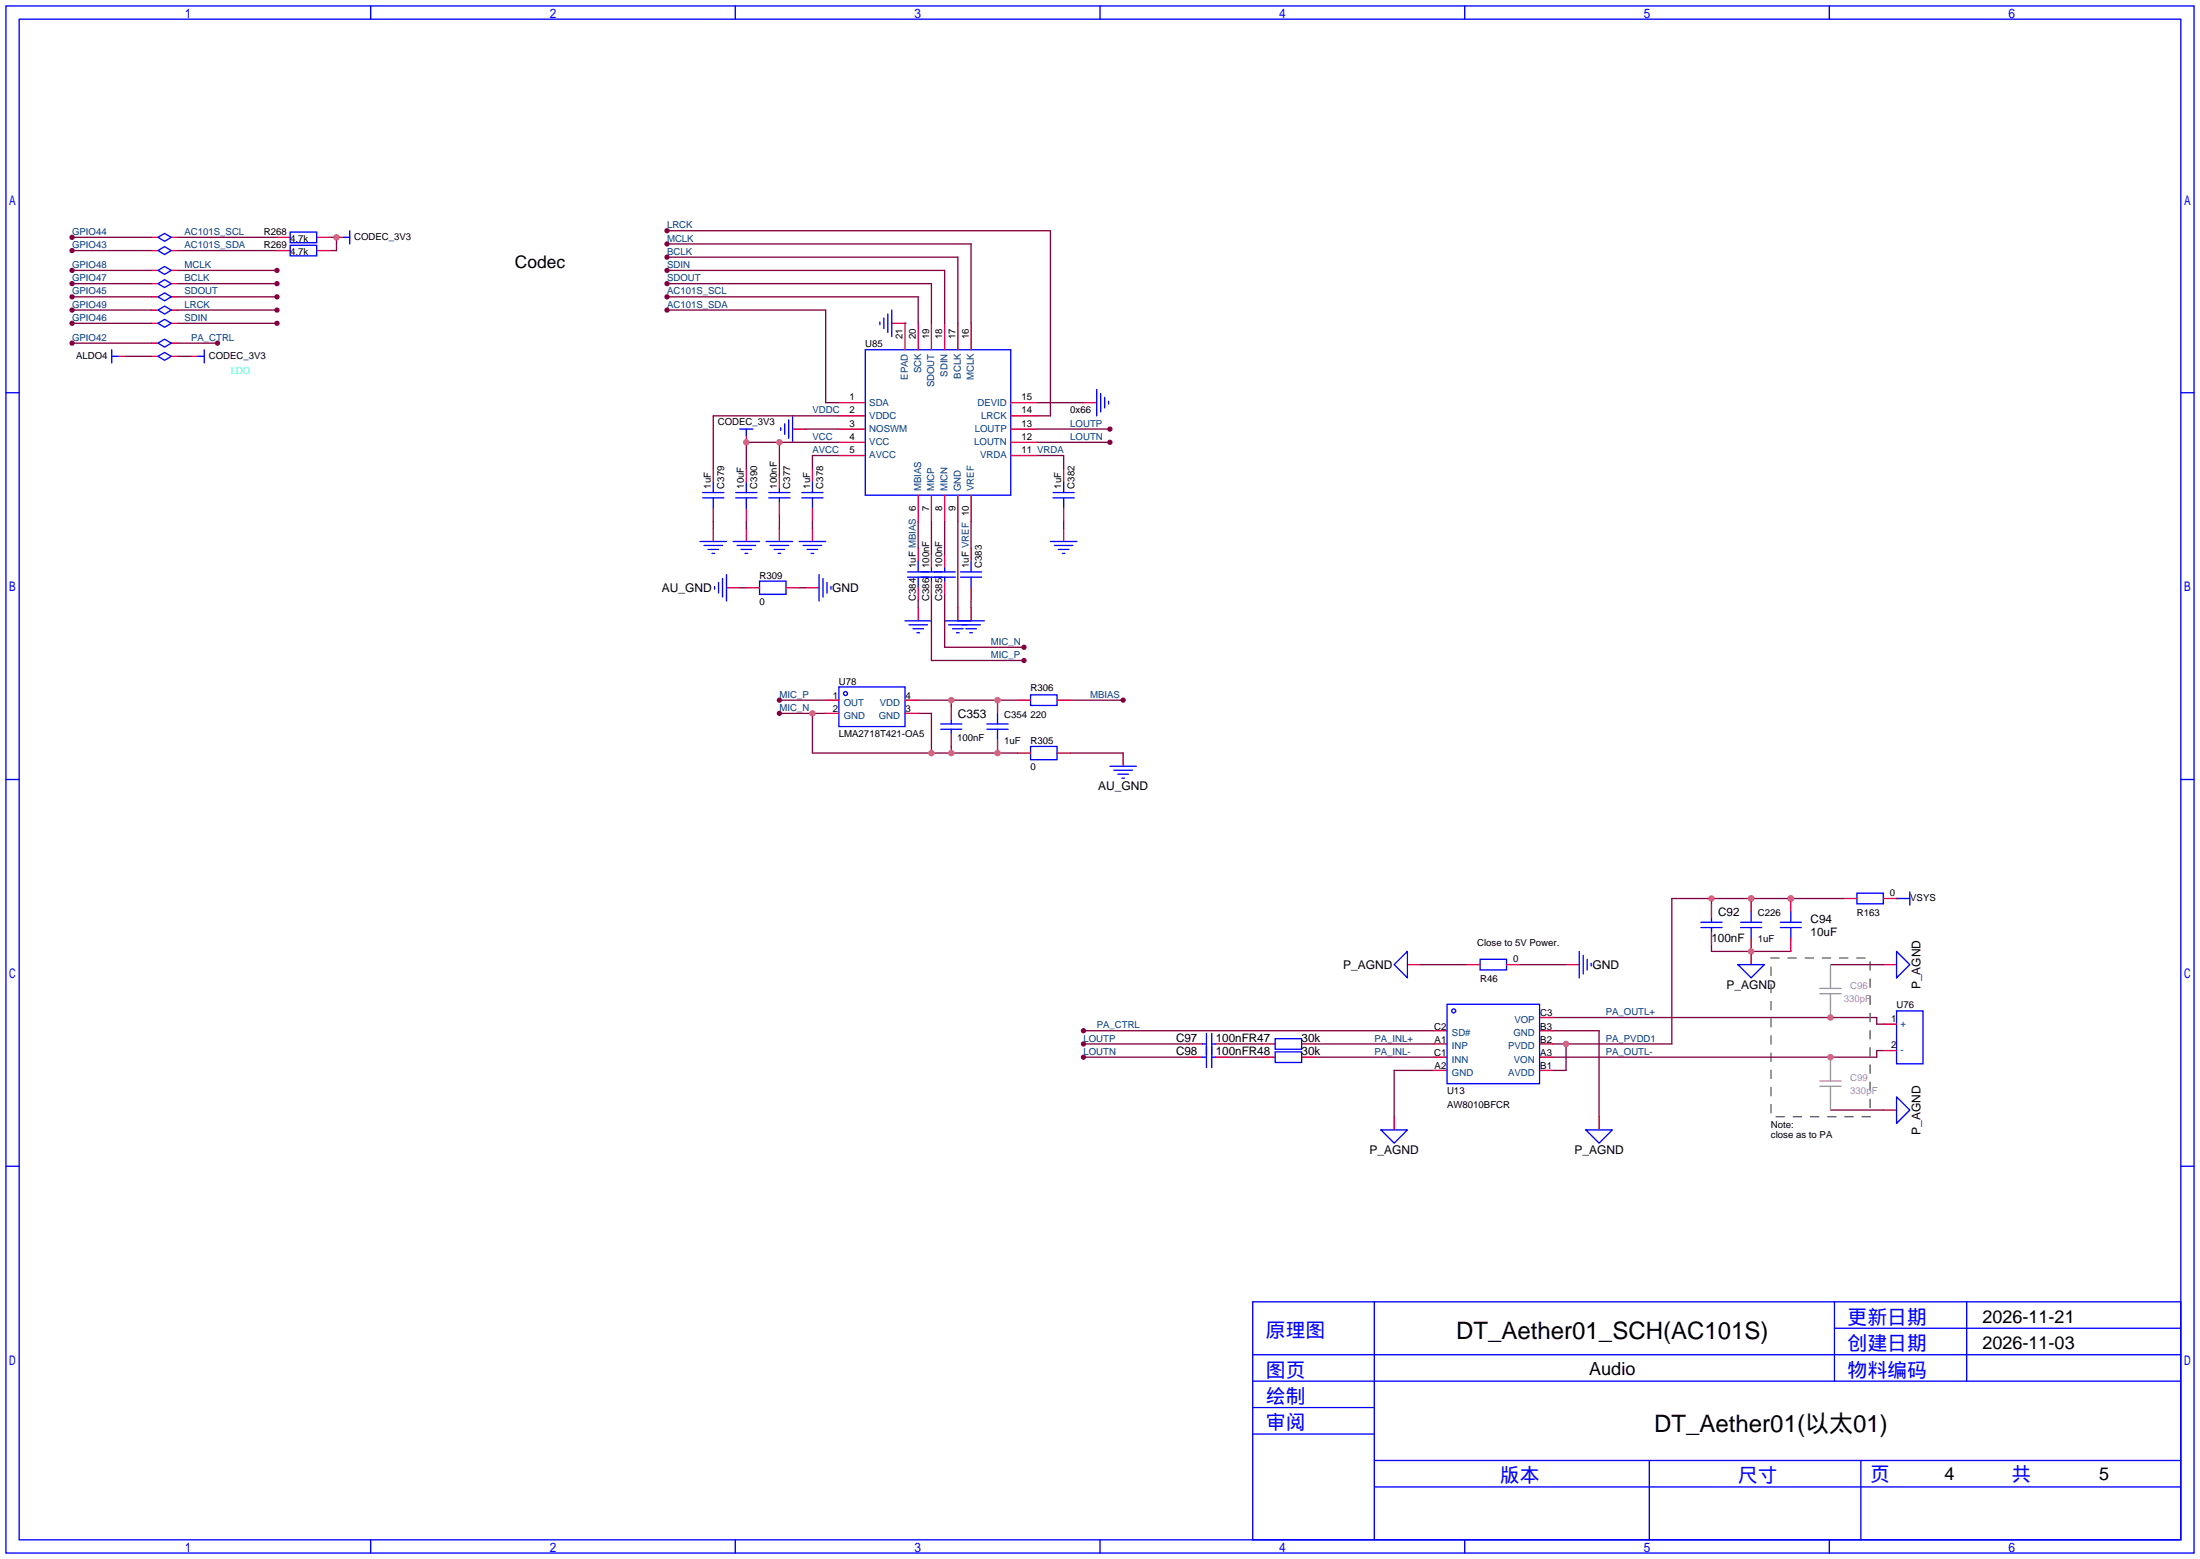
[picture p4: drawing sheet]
<svg xmlns="http://www.w3.org/2000/svg" width="423mm" height="299mm" viewBox="0 0 423 299" stroke-linecap="round" stroke-linejoin="round" font-family="sans-serif">
<g fill="none" stroke="#00f" stroke-width=".25">
<path d="M1.1 1.1h420.4v297.2h-420.4zM3.7 3.7h415.3v292.1h-415.3zM71.2 1.1v2.6M141.3 1.1v2.6M211.3 1.1v2.6M281.4 1.1v2.6M351.5 1.1v2.6M171.3 59.6v5M1.1 75.4h2.6M152.3 79.9v5.1M166.2 67.2h28v27.9h-28zM169 61.8v.6"/>
<path d="M169.8 61.1v2M170.6 60.3v3.6M210.7 74.8v5.1M211.5 75.6v3.5M212.2 76.3v2.1M213 77.1v.5M419 75.4h2.5M150 82.2v.5M150.7 81.4v2M151.5 80.6v3.6M134.5 104h5.1M135.3 104.8h3.5"/>
<path d="M136 105.5h2M136.8 106.3h.5M140.8 104h5.1M141.6 104.8h3.6M142.4 105.5h2M143.1 106.3h.5M147.2 104h5.1M148 104.8h3.5M148.7 105.5h2M149.5 106.3h.5M153.5 104h5.1M154.3 104.8h3.6"/>
<path d="M155.1 105.5h2M155.8 106.3h.5M173.9 119.3h5M181.5 119.3h7.6M201.8 104h5.1M202.6 104.8h3.5M203.3 105.5h2.1M204.1 106.3h.5M174.6 120h3.6M175.4 120.8h2M176.1 121.5h.6M182.2 120h6.1"/>
<path d="M183 120.8h2M183.8 121.5h.5M185.5 120.8h2.1M186.3 121.5h.5M1.1 149.7h2.6M213.2 147.2h5.1M214 148h3.6M214.8 148.7h2M215.5 149.5h.5M419 149.7h2.5M364.4 172.6h2.5M366.9 171.3v2.6"/>
<path d="M1.1 224h2.6M419 224h2.5M240.7 250.1h178.3v45.7h-178.3zM264 250.1v45.7M352.4 250.1v15.2M352.4 255.1h66.6M377.8 250.1v15.2M240.7 270.4h23.3M240.7 265.3h178.3M240.7 275.5h23.3M240.7 260.2h178.3M71.2 295.8v2.5"/>
<path d="M141.3 295.8v2.5M211.3 295.8v2.5M264 285.6h155M264 280.5h155M281.4 295.8v2.5M316.9 280.5v15.3M351.5 295.8v2.5M357.5 280.5v15.3"/>
</g>
<g fill="none" stroke="#f00" stroke-width=".25">
<path d="M161.2 77.3h5M161.2 79.9h5M171.3 62.1h2.6v5.1M176.4 62.1v5.1M178.9 62.1v5.1M181.5 62.1v5.1M184 62.1v5.1M186.6 62.1v5.1M194.2 77.3h5.1M194.2 79.9h5.1M208.2 77.3h2.5M152.3 82.4h2.5"/>
<path d="M161.2 82.4h5M161.2 85h5M161.2 87.5h5M176.4 95.1v5.1M178.9 95.1v5.1M181.5 95.1v5.1M184 95.1v5.1M186.6 95.1v5.1M194.2 82.4h5.1M194.2 85h5.1M194.2 87.5h5.1M137 101.5v2.5"/>
<path d="M143.4 101.5v2.5M149.7 101.5v2.5M156.1 101.5v2.5M176.4 116.7v2.6M184 116.7v2.6M186.6 116.7v2.6M204.3 101.5v2.5M215.8 144.7v2.5M364.4 172.6h.1"/>
</g>
<path d="M199.3 82.4h13.9" fill="none" stroke="#800040" stroke-width=".25"/>
<circle cx="213.2" cy="82.4" r=".51" fill="#800040"/>
<path d="M199.3 85h13.9" fill="none" stroke="#800040" stroke-width=".25"/>
<circle cx="213.2" cy="85" r=".51" fill="#800040"/>
<path d="M143.4 83.7v1.3" fill="none" stroke="#f00" stroke-width=".25"/>
<path d="M142.1 82.4h2.6M143.4 82.4v1.3" fill="none" stroke="#00f" stroke-width=".25"/>
<path d="M205.6 134.5h10.2" fill="none" stroke="#800040" stroke-width=".25"/>
<circle cx="215.8" cy="134.5" r=".51" fill="#800040"/>
<path d="M270.4 185.3h2.5M300.9 185.3h2.5" fill="none" stroke="#f00" stroke-width=".25"/>
<path d="M267.8 185.3l2.6-2.5v5zM303.4 182.8v5M304.2 183.5v3.6M304.9 184.3v2M305.7 185v.5" fill="none" stroke="#00f" stroke-width=".25"/>
<path d="M149.7 134.5h8.9M272.9 185.3h8.9M292 185.3h8.9" fill="none" stroke="#800040" stroke-width=".25"/>
<circle cx="149.7" cy="134.5" r=".51" fill="#800040"/>
<g fill="none" stroke="#f00" stroke-width=".25">
<path d="M29.1 45.6h1.3M29.1 48.1h1.3M29.1 51.9h1.3M29.1 54.5h1.3M29.1 57h1.3M29.1 59.6h1.3M32.9 45.6h1.3M32.9 48.1h1.3M32.9 51.9h1.3M32.9 54.5h1.3M32.9 57h1.3M32.9 59.6h1.3"/>
<path d="M29.1 62.1h1.3M32.9 62.1h1.3M139.6 112.9h2.5M154.8 112.9h2.6"/>
</g>
<g fill="none" stroke="#00f" stroke-width=".25">
<path d="M30.4 45.6l1.2-.8 1.3 .8-1.3 .8zM30.4 48.1l1.2-.7 1.3 .7-1.3 .8zM30.4 51.9l1.2-.7 1.3 .7-1.3 .8zM30.4 54.5l1.2-.8 1.3 .8-1.3 .7zM30.4 57l1.2-.7 1.3 .7-1.3 .8zM30.4 59.6l1.2-.8 1.3 .8-1.3 .7zM30.4 62.1l1.2-.8 1.3 .8-1.3 .8zM137.3 112.6v.6M138 111.9v2M138.8 111.1v3.6M139.6 110.4v5M157.4 110.4v5"/>
<path d="M158.1 111.1v3.6M158.9 111.9v2M159.6 112.6v.6"/>
</g>
<path d="M34.2 51.9h19M142.1 112.9h1.3M153.5 112.9h1.3" fill="none" stroke="#800040" stroke-width=".25"/>
<circle cx="53.2" cy="51.9" r=".51" fill="#800040"/>
<path d="M34.2 54.5h19" fill="none" stroke="#800040" stroke-width=".25"/>
<circle cx="53.2" cy="54.5" r=".51" fill="#800040"/>
<path d="M34.2 57h19" fill="none" stroke="#800040" stroke-width=".25"/>
<circle cx="53.2" cy="57" r=".51" fill="#800040"/>
<path d="M34.2 59.6h19" fill="none" stroke="#800040" stroke-width=".25"/>
<circle cx="53.2" cy="59.6" r=".51" fill="#800040"/>
<path d="M34.2 62.1h19" fill="none" stroke="#800040" stroke-width=".25"/>
<circle cx="53.2" cy="62.1" r=".51" fill="#800040"/>
<path d="M13.8 51.9h15.3" fill="none" stroke="#800040" stroke-width=".25"/>
<circle cx="13.8" cy="51.9" r=".51" fill="#800040"/>
<path d="M13.8 54.5h15.3" fill="none" stroke="#800040" stroke-width=".25"/>
<circle cx="13.8" cy="54.5" r=".51" fill="#800040"/>
<path d="M13.8 57h15.3" fill="none" stroke="#800040" stroke-width=".25"/>
<circle cx="13.8" cy="57" r=".51" fill="#800040"/>
<path d="M13.8 59.6h15.3" fill="none" stroke="#800040" stroke-width=".25"/>
<circle cx="13.8" cy="59.6" r=".51" fill="#800040"/>
<path d="M13.8 62.1h15.3" fill="none" stroke="#800040" stroke-width=".25"/>
<circle cx="13.8" cy="62.1" r=".51" fill="#800040"/>
<path d="M13.8 45.6h15.3" fill="none" stroke="#800040" stroke-width=".25"/>
<circle cx="13.8" cy="45.6" r=".51" fill="#800040"/>
<path d="M13.8 48.1h15.3" fill="none" stroke="#800040" stroke-width=".25"/>
<circle cx="13.8" cy="48.1" r=".51" fill="#800040"/>
<path d="M356.7 171.6h5.1v2h-5.1zM284.4 184.3h5v2h-5z" fill="none" stroke="#00f" stroke-width=".25"/>
<path d="M354.2 172.6h2.5M361.8 172.6h2.6M281.8 185.3h2.6M289.4 185.3h2.6" fill="none" stroke="#f00" stroke-width=".25"/>
<path d="M208.2 203.1h20.3" fill="none" stroke="#800040" stroke-width=".25"/>
<circle cx="208.2" cy="203.1" r=".51" fill="#800040"/>
<path d="M208.2 200.5h20.3" fill="none" stroke="#800040" stroke-width=".25"/>
<circle cx="208.2" cy="200.5" r=".51" fill="#800040"/>
<path d="M336.4 182.8v2.5M361.8 185.3h2.6M307.2 214.5v2.5" fill="none" stroke="#f00" stroke-width=".25"/>
<path d="M333.9 185.3h5.1l-2.6 2.5zM364.4 182.8l2.5 2.5-2.5 2.5zM304.7 217h5.1l-2.6 2.6z" fill="none" stroke="#00f" stroke-width=".25"/>
<path d="M208.2 198h67.3M298.3 198h8.9v16.5M298.3 195.5h62.3v1.2h1.2M328.8 181.5v1.3h15.2M236.1 200.5h6.3" fill="none" stroke="#800040" stroke-width=".25"/>
<circle cx="208.2" cy="198" r=".51" fill="#800040"/>
<path d="M328.8 172.6v1.3M354.2 172.6h-33v27.9h-22.9M236.1 203.1h6.3M252.6 203.1h22.9M252.6 200.5h22.9M275.5 205.6h-7.7v8.9M300.9 200.5v5.1h-2.6" fill="none" stroke="#800040" stroke-width=".25"/>
<path d="M340.2 184h19.1v30.5h-19.1z" fill="none" stroke="#666" stroke-width=".25" stroke-dasharray="1.5 1.8"/>
<path d="M141.4 95.6h4M141.4 94.6h4M143.4 92.6v2M143.4 95.6v2.1M265.3 217h5.1l-2.6 2.6z" fill="none" stroke="#00f" stroke-width=".25"/>
<path d="M143.4 90v2.6M143.4 97.7v2.5M267.8 214.5v2.5" fill="none" stroke="#f00" stroke-width=".25"/>
<g fill="#f0f">
<circle cx="336.4" cy="172.6" r=".63"/>
<circle cx="344" cy="172.6" r=".63"/>
<circle cx="328.8" cy="172.6" r=".63"/>
<circle cx="300.9" cy="200.5" r=".63"/>
</g>
<path d="M34.2 65.9h7.6M351.7 185.3h10.1M351.7 213.2h10.1M361.8 201.8h-1.2v1.3h-62.3" fill="none" stroke="#800040" stroke-width=".25"/>
<g fill="none" stroke="#f00" stroke-width=".25">
<path d="M29.1 68.5h1.3M29.1 65.9h1.3M32.9 68.5h1.3M32.9 65.9h1.3M275.5 198h2.5M295.8 198h2.5M295.8 195.5h2.5M275.5 200.5h2.5M275.5 203.1h2.5M275.5 205.6h2.5M295.8 200.5h2.5M295.8 203.1h2.5"/>
<path d="M295.8 205.6h2.5M361.8 213.2h2.6"/>
</g>
<g fill="none" stroke="#00f" stroke-width=".25">
<path d="M30.4 68.5l1.2-.8 1.3 .8-1.3 .7zM30.4 65.9l1.2-.7 1.3 .7-1.3 .8zM278 192.9h17.8v15.3h-17.8zM364.4 210.7l2.5 2.5-2.5 2.6z"/>
<circle cx="279.3" cy="194.2" r=".38"/>
</g>
<circle cx="41.8" cy="65.9" r=".51" fill="#800040"/>
<path d="M13.8 65.9h15.3" fill="none" stroke="#800040" stroke-width=".25"/>
<circle cx="13.8" cy="65.9" r=".51" fill="#800040"/>
<path d="M64.6 45.6h1.3M22.7 68.5h1.3M36.7 68.5h1.3" fill="none" stroke="#f00" stroke-width=".25"/>
<path d="M65.9 45.6h1.3M67.2 44.3v2.6M21.5 68.5h1.2M21.5 67.2v2.5M38 68.5h1.2M39.2 67.2v2.5" fill="none" stroke="#00f" stroke-width=".25"/>
<path d="M63.4 45.6h1.2v2.5h-1.2" fill="none" stroke="#800040" stroke-width=".25"/>
<circle cx="64.6" cy="45.6" r=".63" fill="#f0f"/>
<path d="M364.4 172.6h.1" fill="none" stroke="#800040" stroke-width=".25"/>
<g fill="none" stroke="#00f" stroke-width=".25">
<path d="M135 94.6h4.1M135 95.6h4.1M137 92.6v2M137 95.6v2.1M154.1 94.6h4M154.1 95.6h4M156.1 92.6v2M156.1 95.6v2.1M202.3 94.6h4.1M202.3 95.6h4.1M204.3 92.6v2M204.3 95.6v2.1"/>
<path d="M174.4 109.9h4M174.4 110.9h4M176.4 107.8v2.1M176.4 110.9v2M184.5 109.9h4.1M184.5 110.9h4.1M186.6 107.8v2.1M186.6 110.9v2M189.6 139.1h4.1M191.6 137v2.1M189.6 140.1h4.1M191.6 140.1v2"/>
<path d="M334.4 177.2h4.1"/>
</g>
<g fill="none" stroke="#f00" stroke-width=".25">
<path d="M137 90v2.6M137 97.7v2.5M156.1 90v2.6M156.1 97.7v2.5M204.3 90v2.6M204.3 97.7v2.5M176.4 105.3v2.5M176.4 112.9v2.5M186.6 105.3v2.5M186.6 112.9v2.5M191.6 134.5v2.5M191.6 142.1v2.6"/>
<path d="M336.4 172.6v2.5"/>
</g>
<circle cx="336.4" cy="172.6" r=".63" fill="#f0f"/>
<path d="M334.4 178.2h4.1M336.4 178.2v2" fill="none" stroke="#00f" stroke-width=".25"/>
<path d="M336.4 180.2v2.6" fill="none" stroke="#f00" stroke-width=".25"/>
<circle cx="336.4" cy="182.8" r=".63" fill="#f0f"/>
<g fill="none" stroke="#00f" stroke-width=".25">
<path d="M147.7 95.6h4.1M147.7 94.6h4.1M149.7 93.9v.7M149.7 95.6v.8M145.9 111.6h5.1v2.6h-5.1zM176.9 110.9h6.6M176.9 109.9h6.6M178.9 109.1v.8M178.9 110.9v.7M181.5 109.1v.8M181.5 110.9v.7M180.7 139.1h4.1"/>
<path d="M182.8 138.3v.8M180.7 140.1h4.1M182.8 140.1v.7M198 143.4h5.1v2.5h-5.1zM326.8 177.2h4M326.8 178.2h4M328.8 176.4v.8M328.8 178.2v.7M336.4 175.1v2.1M231.8 198.5v6.6M232.8 198.5v6.6M245 199.5h5.1v2h-5.1z"/>
<path d="M231 200.5h.8M231 203.1h.8M232.8 200.5h.8M232.8 203.1h.8M245 202.1h5.1v2h-5.1z"/>
</g>
<g fill="none" stroke="#f00" stroke-width=".25">
<path d="M149.7 91.3v2.6M149.7 96.4v2.5M143.4 112.9h2.5M151 112.9h2.5M178.9 106.6v2.5M178.9 111.6v2.6M181.5 106.6v2.5M181.5 111.6v2.6M182.8 135.8v2.5M182.8 140.8v2.6M195.5 144.7h2.5M203.1 144.7h2.5"/>
<path d="M328.8 173.9v2.5M328.8 178.9v2.6M228.5 200.5h2.5M228.5 203.1h2.5M233.6 200.5h2.5M233.6 203.1h2.5M242.4 200.5h2.6M242.4 203.1h2.6M250.1 200.5h2.5M250.1 203.1h2.5"/>
</g>
<path d="M349.6 189.9h4.1M349.6 190.9h4.1M351.7 185.3v2.5M351.7 190.9v4.6" fill="none" stroke="#999" stroke-width=".25"/>
<circle cx="351.7" cy="195.5" r=".63" fill="#f0f"/>
<path d="M351.7 187.8v2.1M349.6 207.6h4.1M351.7 203.1v2.5" fill="none" stroke="#999" stroke-width=".25"/>
<circle cx="351.7" cy="203.1" r=".63" fill="#f0f"/>
<path d="M349.6 208.7h4.1M351.7 205.6v2M351.7 208.7v4.5" fill="none" stroke="#999" stroke-width=".25"/>
<path d="M34.2 45.6h19M34.2 48.1h19M24 68.5h5.1M34.2 68.5h2.5" fill="none" stroke="#800040" stroke-width=".25"/>
<path d="M53.2 45.6h2.6M53.2 48.1h2.6M60.8 45.6h2.6M60.8 48.1h2.6M344 172.6v2.5" fill="none" stroke="#f00" stroke-width=".25"/>
<path d="M55.8 44.6h5v2h-5zM55.8 47.1h5v2h-5zM342 177.2h4.1" fill="none" stroke="#00f" stroke-width=".25"/>
<circle cx="344" cy="172.6" r=".63" fill="#f0f"/>
<path d="M342 178.2h4.1M344 175.1v2.1M344 178.2v2M364.4 194.2h5v10.1h-5z" fill="none" stroke="#00f" stroke-width=".25"/>
<path d="M344 180.2v2.6M361.8 196.7h2.6M361.8 201.8h2.6" fill="none" stroke="#f00" stroke-width=".25"/>
<path d="M149.7 137h8.9M156.1 137v7.7h39.4M176.4 137h2.5v7.7M182.8 143.4v1.3" fill="none" stroke="#800040" stroke-width=".25"/>
<g fill="#f0f">
<circle cx="156.1" cy="137" r=".63"/>
<circle cx="178.9" cy="144.7" r=".63"/>
<circle cx="182.8" cy="144.7" r=".63"/>
<circle cx="191.6" cy="144.7" r=".63"/>
</g>
<circle cx="149.7" cy="137" r=".51" fill="#800040"/>
<path d="M176.4 134.5h19.1M182.8 134.5v1.3" fill="none" stroke="#800040" stroke-width=".25"/>
<g fill="#f0f">
<circle cx="182.8" cy="134.5" r=".63"/>
<circle cx="191.6" cy="134.5" r=".63"/>
</g>
<g fill="none" stroke="#00f" stroke-width=".25">
<path d="M161.2 132h12.7v7.6h-12.7zM198 133.5h5.1v2h-5.1z"/>
<circle cx="162.4" cy="133.2" r=".38"/>
</g>
<path d="M158.6 134.5h2.6M158.6 137h2.6M173.9 134.5h2.5M173.9 137h2.5M195.5 134.5h2.5M203.1 134.5h2.5" fill="none" stroke="#f00" stroke-width=".25"/>
<path d="M149.7 85v6.3M161.2 87.5h-5.1v2.5M161.2 85h-17.8v5M199.3 87.5h5v2.5M176.4 100.2v5.1M186.6 100.2v5.1M205.6 144.7h10.2" fill="none" stroke="#800040" stroke-width=".25"/>
<g fill="#f0f">
<circle cx="149.7" cy="85" r=".63"/>
<circle cx="143.4" cy="85" r=".63"/>
</g>
<path d="M128.1 59.6h30.5v17.7h2.6M161.2 79.9h-24.2v10.1M149.7 98.9v2.6M137 100.2v1.3M143.4 100.2v1.3M156.1 100.2v1.3M176.4 115.4v1.3M186.6 115.4v1.3M204.3 100.2v1.3" fill="none" stroke="#800040" stroke-width=".25"/>
<circle cx="128.1" cy="59.6" r=".51" fill="#800040"/>
<path d="M128.1 57h48.3v5.1M173.9 62.1h.1" fill="none" stroke="#800040" stroke-width=".25"/>
<circle cx="128.1" cy="57" r=".51" fill="#800040"/>
<path d="M128.1 54.5h50.8v7.6" fill="none" stroke="#800040" stroke-width=".25"/>
<circle cx="128.1" cy="54.5" r=".51" fill="#800040"/>
<path d="M128.1 51.9h53.4v10.2" fill="none" stroke="#800040" stroke-width=".25"/>
<circle cx="128.1" cy="51.9" r=".51" fill="#800040"/>
<path d="M128.1 49.4h55.9v12.7" fill="none" stroke="#800040" stroke-width=".25"/>
<circle cx="128.1" cy="49.4" r=".51" fill="#800040"/>
<path d="M128.1 46.9h58.5v15.2" fill="none" stroke="#800040" stroke-width=".25"/>
<circle cx="128.1" cy="46.9" r=".51" fill="#800040"/>
<path d="M128.1 44.3h73.7v35.6h-2.5M199.3 77.3h8.9" fill="none" stroke="#800040" stroke-width=".25"/>
<circle cx="128.1" cy="44.3" r=".51" fill="#800040"/>
<path d="M178.9 100.2v6.4M181.5 100.2v6.4M181.5 114.2v10.1h15.2M184 100.2v16.5" fill="none" stroke="#800040" stroke-width=".25"/>
<circle cx="196.7" cy="124.3" r=".51" fill="#800040"/>
<path d="M178.9 114.2v12.7h17.8" fill="none" stroke="#800040" stroke-width=".25"/>
<circle cx="196.7" cy="126.9" r=".51" fill="#800040"/>
<path d="M154.8 82.4h6.4" fill="none" stroke="#800040" stroke-width=".25"/>
<g font-size="4.6">
<text x="279.7" y="257.2">DT_Aether01_SCH(AC101S)</text>
<text x="317.8" y="275">DT_Aether01(以太01)</text>
</g>
<g font-size="3.8" fill="#00f">
<text x="243.2" y="256.8">原理图</text>
<text x="355" y="254.3">更新日期</text>
<text x="355" y="259.3">创建日期</text>
<text x="243.2" y="269.5">绘制</text>
<text x="243.2" y="264.4">图页</text>
<text x="355" y="264.4">物料编码</text>
<text x="243.2" y="274.6">审阅</text>
<text x="288.2" y="284.7">版本</text>
<text x="333.9" y="284.7">尺寸</text>
<text x="359.3" y="284.5">页</text>
<text x="386.5" y="284.5">共</text>
</g>
<g font-size="3.5">
<text x="380.9" y="254">2026-11-21</text>
<text x="380.9" y="259.1">2026-11-03</text>
<text x="305.3" y="264.2">Audio</text>
<text x="373.6" y="284.3">4</text>
<text x="403.3" y="284.3">5</text>
</g>
<text font-size="3.3" x="98.9" y="51.4">Codec</text>
<g font-size="2.3">
<text x="127.1" y="113.7">AU_GND</text>
<text x="159.9" y="113.7">GND</text>
<text x="184" y="137.8">C353</text>
<text x="211" y="151.8">AU_GND</text>
<text x="258" y="186.1">P_AGND</text>
<text x="305.9" y="186.1">GND</text>
<text x="331.7" y="189.9">P_AGND</text>
<text x="369" y="190" transform="rotate(-90 369 190)">P_AGND</text>
<text x="263.1" y="221.7">P_AGND</text>
<text x="302.5" y="221.7">P_AGND</text>
<text x="369" y="218" transform="rotate(-90 369 218)">P_AGND</text>
</g>
<g font-size="2.2">
<text x="330.1" y="175.9">C92</text>
<text x="347.9" y="177.2">C94</text>
<text x="347.9" y="179.8">10uF</text>
<text x="328.8" y="181">100nF</text>
<text x="225.9" y="200.1">C97</text>
<text x="225.9" y="202.6">C98</text>
<text x="233.6" y="200.1">100nFR47</text>
<text x="233.6" y="202.6">100nFR48</text>
<text x="250.1" y="200.1">30k</text>
<text x="250.1" y="202.6">30k</text>
</g>
<g font-size="1.8" fill="#004080">
<text x="13.8" y="45.1">GPIO44</text>
<text x="13.8" y="47.7">GPIO43</text>
<text x="35.4" y="45.1">AC101S_SCL</text>
<text x="35.4" y="47.7">AC101S_SDA</text>
<text x="128.1" y="46.4">MCLK</text>
<text x="128.1" y="43.9">LRCK</text>
<text x="13.8" y="51.5">GPIO48</text>
<text x="35.4" y="51.5">MCLK</text>
<text x="128.1" y="51.5">SDIN</text>
<text x="128.1" y="48.9">BCLK</text>
<text x="13.8" y="54">GPIO47</text>
<text x="13.8" y="56.6">GPIO45</text>
<text x="13.8" y="59.1">GPIO49</text>
<text x="35.4" y="54">BCLK</text>
<text x="35.4" y="56.6">SDOUT</text>
<text x="35.4" y="59.1">LRCK</text>
<text x="128.1" y="59.1">AC101S_SDA</text>
<text x="128.1" y="56.6">AC101S_SCL</text>
<text x="128.1" y="54">SDOUT</text>
<text x="13.8" y="61.6">GPIO46</text>
<text x="13.8" y="65.5">GPIO42</text>
<text x="35.4" y="61.6">SDIN</text>
<text x="36.7" y="65.5">PA_CTRL</text>
<text x="177" y="71.7" transform="rotate(-90 177 71.7)">SCK</text>
<text x="167" y="77.9">SDA</text>
<text x="174.4" y="73" transform="rotate(-90 174.4 73)">EPAD</text>
<text x="179.5" y="74.4" transform="rotate(-90 179.5 74.4)">SDOUT</text>
<text x="182" y="72.4" transform="rotate(-90 182 72.4)">SDIN</text>
<text x="184.6" y="72.8" transform="rotate(-90 184.6 72.8)">BCLK</text>
<text x="187.1" y="73.1" transform="rotate(-90 187.1 73.1)">MCLK</text>
<text x="187.8" y="77.9">DEVID</text>
<text x="156.1" y="79.4">VDDC</text>
<text x="167" y="80.4">VDDC</text>
<text x="167" y="83">NOSWM</text>
<text x="187.3" y="83">LOUTP</text>
<text x="188.5" y="80.4">LRCK</text>
<text x="205.6" y="82">LOUTP</text>
<text x="156.1" y="87">AVCC</text>
<text x="156.1" y="84.5">VCC</text>
<text x="167" y="85.5">VCC</text>
<text x="167" y="88.1">AVCC</text>
<text x="187.2" y="85.5">LOUTN</text>
<text x="188.3" y="88.1">VRDA</text>
<text x="205.6" y="84.5">LOUTN</text>
<text x="177" y="94.4" transform="rotate(-90 177 94.4)">MBIAS</text>
<text x="179.5" y="94.4" transform="rotate(-90 179.5 94.4)">MICP</text>
<text x="182" y="94.4" transform="rotate(-90 182 94.4)">MICN</text>
<text x="184.6" y="94.4" transform="rotate(-90 184.6 94.4)">GND</text>
<text x="187.1" y="94.4" transform="rotate(-90 187.1 94.4)">VREF</text>
<text x="190.4" y="123.9">MIC_N</text>
<text x="190.4" y="126.4">MIC_P</text>
<text x="149.7" y="134">MIC_P</text>
<text x="149.7" y="136.6">MIC_N</text>
<text x="162.1" y="135.5">OUT</text>
<text x="169" y="135.5">VDD</text>
<text x="209.4" y="134">MBIAS</text>
<text x="162.1" y="138.1">GND</text>
<text x="168.8" y="138.1">GND</text>
<text x="210.7" y="197.5">PA_CTRL</text>
<text x="290.9" y="196.5">VOP</text>
<text x="308.5" y="195">PA_OUTL+</text>
<text x="365.1" y="197.3">+</text>
<text x="208.2" y="202.6">LOUTN</text>
<text x="208.2" y="200.1">LOUTP</text>
<text x="264" y="202.6">PA_INL-</text>
<text x="264" y="200.1">PA_INL+</text>
<text x="278.9" y="201.6">INP</text>
<text x="278.9" y="199">SD#</text>
<text x="289.7" y="201.6">PVDD</text>
<text x="290.7" y="199">GND</text>
<text x="308.5" y="200.1">PA_PVDD1</text>
<text x="308.5" y="202.6">PA_OUTL-</text>
<text x="365.1" y="202.4">-</text>
<text x="278.9" y="204.1">INN</text>
<text x="278.9" y="206.7">GND</text>
<text x="289.7" y="206.7">AVDD</text>
<text x="290.8" y="204.1">VON</text>
</g>
<g font-size="1.8">
<text x="50.7" y="45.1">R268</text>
<text x="50.7" y="47.7">R269</text>
<text x="55.8" y="46.4">4.7k</text>
<text x="68" y="46.1">CODEC_3V3</text>
<text x="55.8" y="48.9">4.7k</text>
<text x="173.4" y="65.2" transform="rotate(-90 173.4 65.2)">21</text>
<text x="175.9" y="65.2" transform="rotate(-90 175.9 65.2)">20</text>
<text x="178.5" y="65.2" transform="rotate(-90 178.5 65.2)">19</text>
<text x="181" y="65.2" transform="rotate(-90 181 65.2)">18</text>
<text x="183.6" y="65.2" transform="rotate(-90 183.6 65.2)">17</text>
<text x="186.1" y="65.2" transform="rotate(-90 186.1 65.2)">16</text>
<text x="14.6" y="69">ALDO4</text>
<text x="40.1" y="69">CODEC_3V3</text>
<text x="166.2" y="66.7">U85</text>
<text x="163.2" y="76.9">1</text>
<text x="196.2" y="76.9">15</text>
<text x="137.9" y="81.7">CODEC_3V3</text>
<text x="163.2" y="79.4">2</text>
<text x="163.2" y="82">3</text>
<text x="196.2" y="82">13</text>
<text x="196.2" y="79.4">14</text>
<text x="205.6" y="79.4">0x66</text>
<text x="163.2" y="84.5">4</text>
<text x="163.2" y="87">5</text>
<text x="196.2" y="87">11 VRDA</text>
<text x="196.2" y="84.5">12</text>
<text x="136.6" y="93.9" transform="rotate(-90 136.6 93.9)">1uF</text>
<text x="139.1" y="93.9" transform="rotate(-90 139.1 93.9)">C379</text>
<text x="142.9" y="93.9" transform="rotate(-90 142.9 93.9)">10uF</text>
<text x="145.5" y="93.9" transform="rotate(-90 145.5 93.9)">C390</text>
<text x="149.3" y="93.9" transform="rotate(-90 149.3 93.9)">100nF</text>
<text x="151.8" y="93.9" transform="rotate(-90 151.8 93.9)">C377</text>
<text x="155.6" y="93.9" transform="rotate(-90 155.6 93.9)">1uF</text>
<text x="158.2" y="93.9" transform="rotate(-90 158.2 93.9)">C378</text>
<text x="203.9" y="93.9" transform="rotate(-90 203.9 93.9)">1uF</text>
<text x="206.4" y="93.9" transform="rotate(-90 206.4 93.9)">C382</text>
<text x="175.9" y="98.2" transform="rotate(-90 175.9 98.2)">6</text>
<text x="178.5" y="98.2" transform="rotate(-90 178.5 98.2)">7</text>
<text x="181" y="98.2" transform="rotate(-90 181 98.2)">8</text>
<text x="183.6" y="98.2" transform="rotate(-90 183.6 98.2)">9</text>
<text x="145.9" y="111.2">R309</text>
<text x="175.9" y="109.1" transform="rotate(-90 175.9 109.1)">1uF MBIAS</text>
<text x="178.5" y="109.1" transform="rotate(-90 178.5 109.1)">100nF</text>
<text x="181" y="109.1" transform="rotate(-90 181 109.1)">100nF</text>
<text x="186.1" y="109.1" transform="rotate(-90 186.1 109.1)">1uF VREF 10</text>
<text x="188.6" y="109.1" transform="rotate(-90 188.6 109.1)">C383</text>
<text x="145.9" y="116.3">0</text>
<text x="175.9" y="115.4" transform="rotate(-90 175.9 115.4)">C384</text>
<text x="178.5" y="115.4" transform="rotate(-90 178.5 115.4)">C386</text>
<text x="181" y="115.4" transform="rotate(-90 181 115.4)">C385</text>
<text x="161.2" y="131.5">U78</text>
<text x="160" y="134.3">1</text>
<text x="160" y="136.8">2</text>
<text x="174" y="136.8">3</text>
<text x="174" y="134.3">4</text>
<text x="192.9" y="137.8">C354</text>
<text x="198" y="132.8">R306</text>
<text x="198" y="137.8">220</text>
<text x="161.2" y="141.7">LMA2718T421-OA5</text>
<text x="183.9" y="142.4">100nF</text>
<text x="192.9" y="142.9">1uF</text>
<text x="198" y="142.9">R305</text>
<text x="198" y="148">0</text>
<text x="363.1" y="172.1">0</text>
<text x="367" y="173.1">VSYS</text>
<text x="337.7" y="175.9">C226</text>
<text x="356.7" y="175.9">R163</text>
<text x="283.8" y="181.8">Close to 5V Power.</text>
<text x="290.7" y="184.8">0</text>
<text x="337.7" y="181">1uF</text>
<text x="284.4" y="188.6">R46</text>
<text x="275.5" y="197.8">C2</text>
<text x="295.9" y="197.8">B3</text>
<text x="295.9" y="195.2">C3</text>
<text x="363.3" y="196.3">1</text>
<text x="364.4" y="193.7">U76</text>
<text x="275.5" y="202.8">C1</text>
<text x="275.6" y="200.3">A1</text>
<text x="295.9" y="202.8">A3</text>
<text x="295.9" y="200.3">B2</text>
<text x="363.3" y="201.3">2</text>
<text x="275.6" y="205.4">A2</text>
<text x="295.9" y="205.4">B1</text>
<text x="278" y="210.2">U13</text>
<text x="278" y="212.8">AW8010BFCR</text>
<text x="340.2" y="216.6">Note:</text>
<text x="340.2" y="218.6">close as to PA</text>
</g>
<text font-size="1.8" fill="#0fc" x="44.3" y="71.8">LDO</text>
<g font-size="1.8" fill="#999">
<text x="355.5" y="189.9">C96</text>
<text x="354.2" y="192.5">330pF</text>
<text x="355.5" y="207.7">C99</text>
<text x="355.5" y="210.2">330pF</text>
</g>
</svg>
